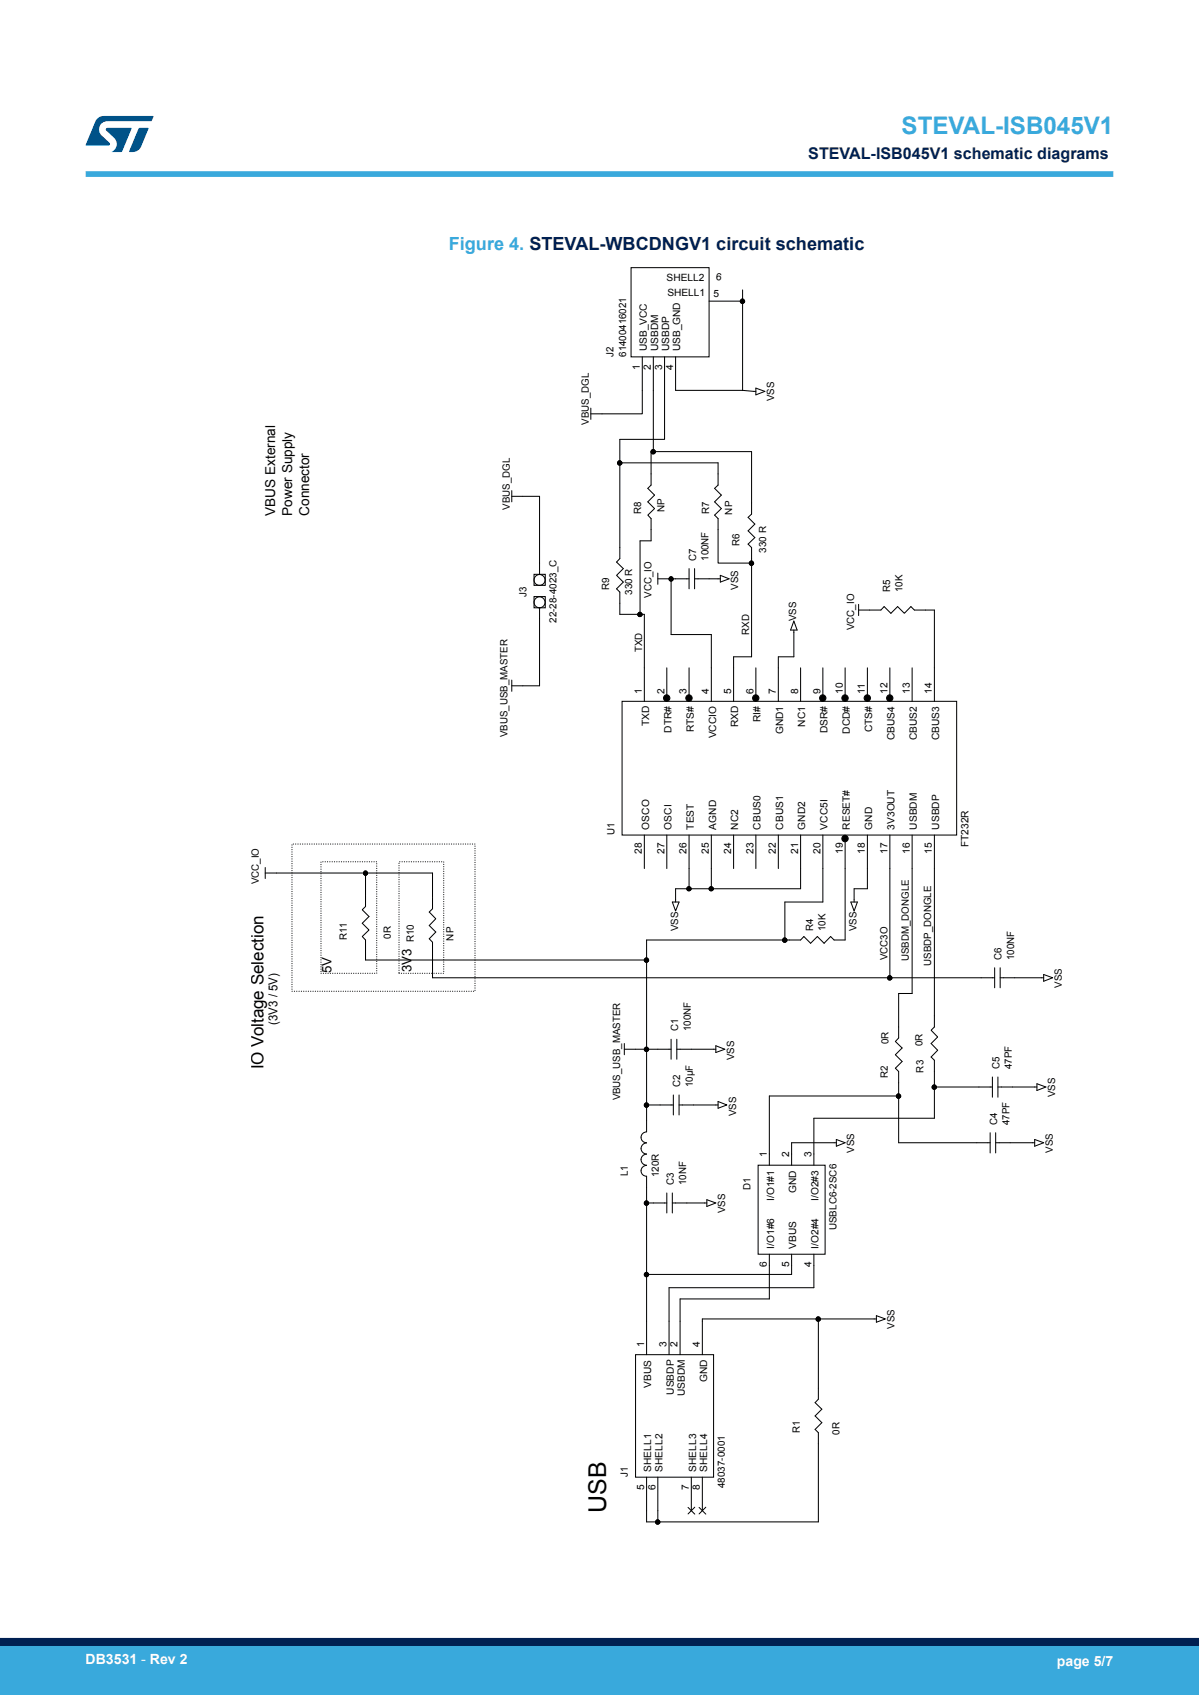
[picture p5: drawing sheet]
<svg xmlns="http://www.w3.org/2000/svg" width="210mm" height="297mm" viewBox="0 0 210 297" stroke-linecap="round" stroke-linejoin="round" font-family="sans-serif">
<path d="M51.1 147.9h32.1v25.8h-32.1zM56.2 151h9.8v19.5h-9.8zM69.9 151h7.8v19.5h-7.8z" fill="none" stroke="#000" stroke-width=".18" stroke-dasharray="0 .4"/>
<g fill="none" stroke="#000" stroke-width=".18">
<path d="M110.5 46.9h13.7v15.6h-13.7zM124.2 52.8h5.9M130.1 50.8v17.6M103.5 71.5v2M112.5 62.5v10h-9M114.4 62.5v16.6h17.2v11l-.6 .6 1.2 1.1-1.2 1.2 1.2 1.2-1.2 1.1 .6 .6v19.2h-3.1v7.8M114.4 79.1h-.4v5.9l-.5 .6 1.1 1.2-1.1 1.1 1.1 1.2-1.1 1.2 .5 .6v3.9h-1.9v12.8M116.4 62.5v14.5h-7.8v20.9l-.6 .6 1.2 1.1-1.2 1.2 1.2 1.2-1.2 1.2 .6 .5v3.9h4.3v15.3M118.3 62.5v5.9h11.8M130.1 68.4l2.3 .2M132.4 68l1.6 .6-1.6 .6zM89.6 86v1.9"/>
<path d="M89.6 87h4.9v13.6M108.6 81.1h17.2v3.9l-.6 .6 1.1 1.2-1.1 1.1 1.1 1.2-1.1 1.2 .6 .6v7.8h5.8M120.7 99.6v3.6M121.7 99.6v3.6M89.6 119.2v1.9M93.5 100.6h2v2h-2zM93.5 104.5h2v2h-2zM94.5 106.5v13.7h-4.9M115.2 101.4h5.5M115.2 100.4v2M116.8 117v4.7M117.5 101.4v9.8h7.1v11.7"/>
<path d="M120.7 117v4.7M121.7 101.4h4.5M126.2 100.8l1.5 .6-1.5 .6zM132.4 117v4.7M139 110.4v4.7h-2.7v7.8M139 108.8l.6 1.6h-1.1zM140.2 117v5.9M144.1 117v4.7M148 117v4.7M150.4 106.9h3.9l.6-.6 1.1 1.2 1.2-1.2 1.2 1.2 1.1-1.2 .6 .6h3.6v16M150.4 105.9v2M151.9 117v4.7"/>
<path d="M155.9 117v4.7M159.8 117v5.9M109 122.9h58.6v23.4h-58.6zM46.5 153h29.3v6.2l-.6 .6 1.1 1.2-1.1 1.2 1.1 1.1-1.1 1.2 .6 .6v6.2h98.4M46.5 152v1.9M64 153v5.8l-.6 .6 1.2 1.2-1.2 1.2 1.2 1.2-1.2 1.1 .6 .6v3.5h49.2M112.9 146.3v5.9M116.8 146.3v5.9M117.8 158.1h1.1l-.6 1.5zM120.7 146.3v9.4M124.6 146.3v9.4M128.5 146.3v5.9"/>
<path d="M132.4 146.3v5.9M136.3 146.3v5.9M140.2 146.3v9.4h-21.9v2.4M144.1 146.3v11.8h-6.6v6.6M148 147.5v17.2h-1.9l-.6-.6-1.2 1.2-1.1-1.2-1.2 1.2-1.2-1.2-.6 .6h-27v33.6M149 158.1h1.2l-.6 1.5zM151.9 146.3v9.4h-2.3v2.4M155.9 146.3v25M159.8 146.3v27.8h-2.4v7.8l-.6 .6 1.2 1.1-1.2 1.2 1.2 1.2-1.2 1.2 .6 .5v12.5h16M163.7 146.3v33.6l-.6 .6 1.1 1.2-1.1 1.1 1.1 1.2-1.1 1.2 .6 .6v10.1h-21.2v8.3M174.2 169.6v3.5M175.2 169.6v3.5"/>
<path d="M175.2 171.3h7.6M182.8 170.8l1.6 .5-1.6 .6zM109.3 182.8v2M113.2 198.3a.95 .95 0 0 0-.9 1 .95 .95 0 0 0 .9 .9M113.2 193.6h4.7M117.5 183.8h-8.2M117.5 182.1v3.5M117.9 191.9v3.5M118.5 183.8h6.9M118.5 182.1v3.5M118.9 193.6h6.9M118.9 191.9v3.5"/>
<path d="M125.4 183.2l1.5 .6-1.5 .6zM125.8 193l1.5 .6-1.5 .6zM146.5 199.7l1.5 .5-1.5 .6zM157.4 192h-22.7v12.2M163.7 190.5h10.1M173.4 198.5v3.5M173.8 188.7v3.6M174.4 198.5v3.5M174.8 188.7v3.6M174.8 190.5h6.8M181.2 199.7l1.6 .5-1.6 .6zM181.6 189.9l1.6 .6-1.6 .6z"/>
<path d="M113.2 210.8h3.6M113.2 204.2a.95 .95 0 0 0-.9 1 .95 .95 0 0 0 .9 .9v31.3M113.2 202.2a.97 .97 0 0 0-.9 1 .97 .97 0 0 0 .9 1M113.2 200.3a.97 .97 0 0 0-.9 .9 .97 .97 0 0 0 .9 1M116.8 209v3.5M117.8 210.8h6M117.8 209v3.5M123.8 210.2l1.6 .6-1.6 .6zM132.8 204.2h11.7v15.6h-11.7zM134.7 219.8v7.8h-15.6v9.8M138.6 219.8v3.5h-25.4M142.5 219.8v5.8h-25.3v11.8"/>
<path d="M146.5 200.2h-7.9v4M174.4 200.2h6.8M111.3 237.4h13.7v21.4h-13.7zM143.3 231.1v14.1l-.5 .6 1.1 1.1-1.1 1.2 1.1 1.2-1.1 1.2 .5 .5v15.7h-28.1v-7.9M153.5 230.5l1.6 .6-1.6 .6zM153.5 231.1h-30.5v6.3M113.2 258.8v7.9h2M121.1 258.8v5.9M123 258.8v5.9M120.5 264.1l1.2 1.2M121.7 264.1l-1.2 1.2M122.4 264.1l1.2 1.2"/>
<path d="M123.6 264.1l-1.2 1.2"/>
<circle cx="130" cy="52.8" r=".38"/>
<circle cx="114.4" cy="79.2" r=".38"/>
<circle cx="108.5" cy="81.1" r=".38"/>
<circle cx="131.6" cy="98.7" r=".38"/>
<circle cx="94.5" cy="101.6" r=".96"/>
<circle cx="94.5" cy="105.5" r=".96"/>
<circle cx="112.1" cy="107.7" r=".38"/>
<circle cx="117.5" cy="101.4" r=".37"/>
<circle cx="116.8" cy="122.3" r=".56"/>
<circle cx="120.7" cy="122.3" r=".56"/>
<circle cx="132.4" cy="122.3" r=".56"/>
<circle cx="144.1" cy="122.3" r=".56"/>
<circle cx="148" cy="122.3" r=".56"/>
<circle cx="151.9" cy="122.3" r=".56"/>
<circle cx="155.8" cy="122.3" r=".56"/>
<circle cx="64" cy="153" r=".37"/>
<circle cx="120.7" cy="155.7" r=".37"/>
<circle cx="124.6" cy="155.7" r=".37"/>
<circle cx="148" cy="146.9" r=".56"/>
<circle cx="113.2" cy="168.2" r=".38"/>
<circle cx="137.4" cy="164.7" r=".38"/>
<circle cx="155.8" cy="171.4" r=".38"/>
<circle cx="113.2" cy="183.9" r=".38"/>
<circle cx="113.2" cy="193.6" r=".38"/>
<circle cx="157.4" cy="192.1" r=".38"/>
<circle cx="163.6" cy="190.5" r=".38"/>
<circle cx="113.2" cy="210.8" r=".38"/>
<circle cx="113.2" cy="223.3" r=".38"/>
<circle cx="143.3" cy="231.1" r=".38"/>
<circle cx="115.2" cy="266.7" r=".38"/>
</g>
<g fill="#000">
<circle cx="130" cy="52.8" r=".38"/>
<circle cx="114.4" cy="79.2" r=".38"/>
<circle cx="108.5" cy="81.1" r=".38"/>
<circle cx="131.6" cy="98.7" r=".38"/>
<circle cx="112.1" cy="107.7" r=".38"/>
<circle cx="117.5" cy="101.4" r=".37"/>
<circle cx="116.8" cy="122.3" r=".56"/>
<circle cx="120.7" cy="122.3" r=".56"/>
<circle cx="132.4" cy="122.3" r=".56"/>
<circle cx="144.1" cy="122.3" r=".56"/>
<circle cx="148" cy="122.3" r=".56"/>
<circle cx="151.9" cy="122.3" r=".56"/>
<circle cx="155.8" cy="122.3" r=".56"/>
<circle cx="64" cy="153" r=".37"/>
<circle cx="120.7" cy="155.7" r=".37"/>
<circle cx="124.6" cy="155.7" r=".37"/>
<circle cx="148" cy="146.9" r=".56"/>
<circle cx="113.2" cy="168.2" r=".38"/>
<circle cx="137.4" cy="164.7" r=".38"/>
<circle cx="155.8" cy="171.4" r=".38"/>
<circle cx="113.2" cy="183.9" r=".38"/>
<circle cx="113.2" cy="193.6" r=".38"/>
<circle cx="157.4" cy="192.1" r=".38"/>
<circle cx="163.6" cy="190.5" r=".38"/>
<circle cx="113.2" cy="210.8" r=".38"/>
<circle cx="113.2" cy="223.3" r=".38"/>
<circle cx="143.3" cy="231.1" r=".38"/>
<circle cx="115.2" cy="266.7" r=".38"/>
</g>
<path d="M15 30.5h180" fill="none" stroke="#39a9dc" stroke-width="1"/>
<g fill="#005288">
<path d="M17.1 20.7l1.1-.4h8.6l.1 .1-.4 .8h-7.6a1.45 1.45 0 0 0-1.4 .9 1.45 1.45 0 0 0 .2 1.6l1.5 1.3 .1 .2-.1 .2-4.2 .1 1.7-4.2z"/>
<path d="M24.3 22.4l1.7 .1-1.3 3.2a1.6 1.6 0 0 1-1.5 .9h-.5l-.1-.1z"/>
<path d="M18.6 22.5l4.4-.1 .1 .1-1.8 4.1h-1.7a1.54 1.54 0 0 0 .4-2.4l-1.4-1.3-.1-.2z"/>
</g>
<g fill="#39a9dc">
<path d="M0 288.4h210v8.6h-210z" fill-rule="evenodd"/>
<path d="M-.1 288.4h210.2v4.4h-210.2z" fill-rule="evenodd"/>
</g>
<path d="M0 287.7h210" fill="none" stroke="#002052" stroke-width="1.4"/>
<text font-size="4.3" x="106.2" y="265.1" transform="rotate(-90 106.2 265.1)">USB</text>
<text font-size="4.2" fill="#39a9dc" x="157.9" y="23.5">STEVAL-ISB045V1</text>
<text font-size="3.2" fill="#39a9dc" x="78.6" y="43.8">Figure 4. STEVAL-WBCDNGV1 circuit schematic</text>
<text font-size="3" x="46.2" y="187.4" transform="rotate(-90 46.2 187.4)">IO Voltage Selection</text>
<text font-size="2.8" fill="#002052" x="141.6" y="27.9">STEVAL-ISB045V1 schematic diagrams</text>
<g font-size="2.5" fill="#fff">
<text x="15" y="291.6">DB3531 - Rev 2</text>
<text x="185.1" y="291.9">page 5/7</text>
</g>
<g font-size="2.4">
<text x="48.2" y="90.4" transform="rotate(-90 48.2 90.4)">VBUS External</text>
<text x="51.2" y="90.4" transform="rotate(-90 51.2 90.4)">Power Supply</text>
<text x="54.2" y="90.4" transform="rotate(-90 54.2 90.4)">Connector</text>
</g>
<g font-size="2.3">
<text x="58.1" y="170.5" transform="rotate(-90 58.1 170.5)">5V</text>
<text x="72.1" y="170.4" transform="rotate(-90 72.1 170.4)">3V3</text>
</g>
<text font-size="2.2" x="48.6" y="179.6" transform="rotate(-90 48.6 179.6)">(3V3 / 5V)</text>
<g font-size="1.8">
<text x="116.7" y="49.2">SHELL2</text>
<text x="116.9" y="51.8">SHELL1</text>
<text x="124.9" y="52">5</text>
<text x="125.4" y="49" transform="rotate(5 125.4 49)">6</text>
<text x="107.5" y="62.5" transform="rotate(-90 107.5 62.5)">J2</text>
<text x="109.6" y="62.5" transform="rotate(-90 109.6 62.5)">61400416021</text>
<text x="112.1" y="64.9" transform="rotate(-90 112.1 64.9)">1</text>
<text x="113.3" y="61.6" transform="rotate(-90 113.3 61.6)">USB_VCC</text>
<text x="114" y="64.9" transform="rotate(-90 114 64.9)">2</text>
<text x="115.3" y="61.6" transform="rotate(-90 115.3 61.6)">USBDM</text>
<text x="116" y="64.9" transform="rotate(-90 116 64.9)">3</text>
<text x="117.2" y="61.6" transform="rotate(-90 117.2 61.6)">USBDP</text>
<text x="117.9" y="64.9" transform="rotate(-90 117.9 64.9)">4</text>
<text x="119.1" y="61.6" transform="rotate(-90 119.1 61.6)">USB_GND</text>
<text x="135.6" y="70.3" transform="rotate(-90 135.6 70.3)">VSS</text>
<text x="103.2" y="74.4" transform="rotate(-90 103.2 74.4)">VBUS_DGL</text>
<text x="89.3" y="89.3" transform="rotate(-90 89.3 89.3)">VBUS_DGL</text>
<text x="112.3" y="90.1" transform="rotate(-90 112.3 90.1)">R8</text>
<text x="124.2" y="90.1" transform="rotate(-90 124.2 90.1)">R7</text>
<text x="129.5" y="95.7" transform="rotate(-90 129.5 95.7)">R6</text>
<text x="121.9" y="98.3" transform="rotate(-90 121.9 98.3)">C7</text>
<text x="124.1" y="98.3" transform="rotate(-90 124.1 98.3)">100NF</text>
<text x="92.2" y="104.5" transform="rotate(-90 92.2 104.5)">J3</text>
<text x="106.7" y="103.4" transform="rotate(-90 106.7 103.4)">R9</text>
<text x="114.1" y="104.7" transform="rotate(-90 114.1 104.7)">VCC_IO</text>
<text x="129.3" y="103.4" transform="rotate(-90 129.3 103.4)">VSS</text>
<text x="155.9" y="103.7" transform="rotate(-90 155.9 103.7)">R5</text>
<text x="158.1" y="103.7" transform="rotate(-90 158.1 103.7)">10K</text>
<text x="131.2" y="111.2" transform="rotate(-90 131.2 111.2)">RXD</text>
<text x="139.5" y="108.8" transform="rotate(-90 139.5 108.8)">VSS</text>
<text x="149.6" y="110.4" transform="rotate(-90 149.6 110.4)">VCC_IO</text>
<text x="112.5" y="114.3" transform="rotate(-90 112.5 114.3)">TXD</text>
<text x="112.4" y="121.5" transform="rotate(-90 112.4 121.5)">1</text>
<text x="116.4" y="121.5" transform="rotate(-90 116.4 121.5)">2</text>
<text x="120.3" y="121.5" transform="rotate(-90 120.3 121.5)">3</text>
<text x="124.2" y="121.5" transform="rotate(-90 124.2 121.5)">4</text>
<text x="128.1" y="121.5" transform="rotate(-90 128.1 121.5)">5</text>
<text x="132" y="121.5" transform="rotate(-90 132 121.5)">6</text>
<text x="135.9" y="121.5" transform="rotate(-90 135.9 121.5)">7</text>
<text x="139.8" y="121.5" transform="rotate(-90 139.8 121.5)">8</text>
<text x="143.7" y="121.5" transform="rotate(-90 143.7 121.5)">9</text>
<text x="147.6" y="121.5" transform="rotate(-90 147.6 121.5)">10</text>
<text x="151.5" y="121.5" transform="rotate(-90 151.5 121.5)">11</text>
<text x="155.4" y="121.5" transform="rotate(-90 155.4 121.5)">12</text>
<text x="159.3" y="121.5" transform="rotate(-90 159.3 121.5)">13</text>
<text x="163.2" y="121.5" transform="rotate(-90 163.2 121.5)">14</text>
<text x="88.9" y="129.1" transform="rotate(-90 88.9 129.1)">VBUS_USB_MASTER</text>
<text x="113.7" y="127.3" transform="rotate(-90 113.7 127.3)">TXD</text>
<text x="117.6" y="128.4" transform="rotate(-90 117.6 128.4)">DTR#</text>
<text x="121.5" y="128.3" transform="rotate(-90 121.5 128.3)">RTS#</text>
<text x="125.4" y="129.4" transform="rotate(-90 125.4 129.4)">VCCIO</text>
<text x="129.3" y="127.5" transform="rotate(-90 129.3 127.5)">RXD</text>
<text x="133.2" y="126.6" transform="rotate(-90 133.2 126.6)">RI#</text>
<text x="137.1" y="128.7" transform="rotate(-90 137.1 128.7)">GND1</text>
<text x="141" y="127.3" transform="rotate(-90 141 127.3)">NC1</text>
<text x="144.9" y="128.5" transform="rotate(-90 144.9 128.5)">DSR#</text>
<text x="148.8" y="128.6" transform="rotate(-90 148.8 128.6)">DCD#</text>
<text x="152.7" y="128.3" transform="rotate(-90 152.7 128.3)">CTS#</text>
<text x="156.7" y="129.7" transform="rotate(-90 156.7 129.7)">CBUS4</text>
<text x="160.6" y="129.7" transform="rotate(-90 160.6 129.7)">CBUS2</text>
<text x="164.5" y="129.7" transform="rotate(-90 164.5 129.7)">CBUS3</text>
<text x="107.6" y="146.3" transform="rotate(-90 107.6 146.3)">U1</text>
<text x="112.4" y="149.6" transform="rotate(-90 112.4 149.6)">28</text>
<text x="113.7" y="145.4" transform="rotate(-90 113.7 145.4)">OSCO</text>
<text x="116.4" y="149.6" transform="rotate(-90 116.4 149.6)">27</text>
<text x="117.6" y="145.4" transform="rotate(-90 117.6 145.4)">OSCI</text>
<text x="120.3" y="149.6" transform="rotate(-90 120.3 149.6)">26</text>
<text x="121.5" y="145.4" transform="rotate(-90 121.5 145.4)">TEST</text>
<text x="124.2" y="149.6" transform="rotate(-90 124.2 149.6)">25</text>
<text x="125.4" y="145.4" transform="rotate(-90 125.4 145.4)">AGND</text>
<text x="128.1" y="149.6" transform="rotate(-90 128.1 149.6)">24</text>
<text x="129.3" y="145.4" transform="rotate(-90 129.3 145.4)">NC2</text>
<text x="132" y="149.6" transform="rotate(-90 132 149.6)">23</text>
<text x="133.2" y="145.4" transform="rotate(-90 133.2 145.4)">CBUS0</text>
<text x="135.9" y="149.6" transform="rotate(-90 135.9 149.6)">22</text>
<text x="137.1" y="145.4" transform="rotate(-90 137.1 145.4)">CBUS1</text>
<text x="139.8" y="149.6" transform="rotate(-90 139.8 149.6)">21</text>
<text x="141" y="145.4" transform="rotate(-90 141 145.4)">GND2</text>
<text x="143.7" y="149.6" transform="rotate(-90 143.7 149.6)">20</text>
<text x="144.9" y="145.4" transform="rotate(-90 144.9 145.4)">VCC5I</text>
<text x="147.6" y="149.6" transform="rotate(-90 147.6 149.6)">19</text>
<text x="148.8" y="145.4" transform="rotate(-90 148.8 145.4)">RESET#</text>
<text x="151.5" y="149.6" transform="rotate(-90 151.5 149.6)">18</text>
<text x="152.7" y="145.4" transform="rotate(-90 152.7 145.4)">GND</text>
<text x="155.4" y="149.6" transform="rotate(-90 155.4 149.6)">17</text>
<text x="156.7" y="145.4" transform="rotate(-90 156.7 145.4)">3V3OUT</text>
<text x="159.3" y="149.6" transform="rotate(-90 159.3 149.6)">16</text>
<text x="160.6" y="145.4" transform="rotate(-90 160.6 145.4)">USBDM</text>
<text x="163.2" y="149.6" transform="rotate(-90 163.2 149.6)">15</text>
<text x="164.5" y="145.4" transform="rotate(-90 164.5 145.4)">USBDP</text>
<text x="169.6" y="148.5" transform="rotate(-90 169.6 148.5)">FT232R</text>
<text x="45.3" y="154.9" transform="rotate(-90 45.3 154.9)">VCC_IO</text>
<text x="60.8" y="164.7" transform="rotate(-90 60.8 164.7)">R11</text>
<text x="72.5" y="165.1" transform="rotate(-90 72.5 165.1)">R10</text>
<text x="118.8" y="163.1" transform="rotate(-90 118.8 163.1)">VSS</text>
<text x="142.4" y="163.1" transform="rotate(-90 142.4 163.1)">R4</text>
<text x="144.6" y="163.1" transform="rotate(-90 144.6 163.1)">10K</text>
<text x="150" y="163.1" transform="rotate(-90 150 163.1)">VSS</text>
<text x="155.5" y="168.2" transform="rotate(-90 155.5 168.2)">VCC3O</text>
<text x="159.2" y="168.4" transform="rotate(-90 159.2 168.4)">USBDM_DONGLE</text>
<text x="163.1" y="169.2" transform="rotate(-90 163.1 169.2)">USBDP_DONGLE</text>
<text x="175.4" y="168.2" transform="rotate(-90 175.4 168.2)">C6</text>
<text x="177.6" y="168.2" transform="rotate(-90 177.6 168.2)">100NF</text>
<text x="186" y="173.1" transform="rotate(-90 186 173.1)">VSS</text>
<text x="118.8" y="180.7" transform="rotate(-90 118.8 180.7)">C1</text>
<text x="121" y="180.7" transform="rotate(-90 121 180.7)">100NF</text>
<text x="128.6" y="185.8" transform="rotate(-90 128.6 185.8)">VSS</text>
<text x="119.1" y="190.5" transform="rotate(-90 119.1 190.5)">C2</text>
<text x="121.3" y="190.5" transform="rotate(-90 121.3 190.5)">10µF</text>
<text x="155.5" y="188.9" transform="rotate(-90 155.5 188.9)">R2</text>
<text x="161.8" y="187.9" transform="rotate(-90 161.8 187.9)">R3</text>
<text x="175" y="187.4" transform="rotate(-90 175 187.4)">C5</text>
<text x="177.2" y="187.4" transform="rotate(-90 177.2 187.4)">47PF</text>
<text x="108.6" y="192.8" transform="rotate(-90 108.6 192.8)">VBUS_USB_MASTER</text>
<text x="128.9" y="195.5" transform="rotate(-90 128.9 195.5)">VSS</text>
<text x="174.6" y="197.1" transform="rotate(-90 174.6 197.1)">C4</text>
<text x="176.8" y="197.1" transform="rotate(-90 176.8 197.1)">47PF</text>
<text x="184.8" y="192.3" transform="rotate(-90 184.8 192.3)">VSS</text>
<text x="134.3" y="202.8" transform="rotate(-90 134.3 202.8)">1</text>
<text x="138.2" y="202.8" transform="rotate(-90 138.2 202.8)">2</text>
<text x="142.1" y="202.8" transform="rotate(-90 142.1 202.8)">3</text>
<text x="149.6" y="202" transform="rotate(-90 149.6 202)">VSS</text>
<text x="184.4" y="202" transform="rotate(-90 184.4 202)">VSS</text>
<text x="110" y="206.1" transform="rotate(-90 110 206.1)">L1</text>
<text x="118" y="207.7" transform="rotate(-90 118 207.7)">C3</text>
<text x="120.2" y="207.7" transform="rotate(-90 120.2 207.7)">10NF</text>
<text x="131.5" y="208.5" transform="rotate(-90 131.5 208.5)">D1</text>
<text x="139.5" y="209" transform="rotate(-90 139.5 209)">GND</text>
<text x="127" y="212.5" transform="rotate(-90 127 212.5)">VSS</text>
<text x="135.6" y="210.4" transform="rotate(-90 135.6 210.4)">I/O1#1</text>
<text x="143.4" y="210.4" transform="rotate(-90 143.4 210.4)">I/O2#3</text>
<text x="135.6" y="218.8" transform="rotate(-90 135.6 218.8)">I/O1#6</text>
<text x="139.5" y="218.8" transform="rotate(-90 139.5 218.8)">VBUS</text>
<text x="143.4" y="218.8" transform="rotate(-90 143.4 218.8)">I/O2#4</text>
<text x="134.3" y="222.1" transform="rotate(-90 134.3 222.1)">6</text>
<text x="138.2" y="222.1" transform="rotate(-90 138.2 222.1)">5</text>
<text x="142.1" y="222.1" transform="rotate(-90 142.1 222.1)">4</text>
<text x="156.7" y="232.9" transform="rotate(-90 156.7 232.9)">VSS</text>
<text x="112.8" y="236" transform="rotate(-90 112.8 236)">1</text>
<text x="116.8" y="236" transform="rotate(-90 116.8 236)">3</text>
<text x="118.7" y="236" transform="rotate(-90 118.7 236)">2</text>
<text x="122.6" y="236" transform="rotate(-90 122.6 236)">4</text>
<text x="114.1" y="243.1" transform="rotate(-90 114.1 243.1)">VBUS</text>
<text x="118" y="244.4" transform="rotate(-90 118 244.4)">USBDP</text>
<text x="119.9" y="244.7" transform="rotate(-90 119.9 244.7)">USBDM</text>
<text x="123.8" y="242.2" transform="rotate(-90 123.8 242.2)">GND</text>
<text x="140.1" y="251" transform="rotate(-90 140.1 251)">R1</text>
<text x="114.1" y="257.9" transform="rotate(-90 114.1 257.9)">SHELL1</text>
<text x="116" y="257.9" transform="rotate(-90 116 257.9)">SHELL2</text>
<text x="121.9" y="257.9" transform="rotate(-90 121.9 257.9)">SHELL3</text>
<text x="123.8" y="257.9" transform="rotate(-90 123.8 257.9)">SHELL4</text>
<text x="110" y="258.8" transform="rotate(-90 110 258.8)">J1</text>
<text x="112.8" y="261.2" transform="rotate(-90 112.8 261.2)">5</text>
<text x="114.8" y="261.2" transform="rotate(-90 114.8 261.2)">6</text>
<text x="120.7" y="261.2" transform="rotate(-90 120.7 261.2)">7</text>
<text x="122.6" y="261.2" transform="rotate(-90 122.6 261.2)">8</text>
</g>
<g font-size="1.7">
<text x="116.4" y="89.8" transform="rotate(-90 116.4 89.8)">NP</text>
<text x="128.2" y="90.2" transform="rotate(-90 128.2 90.2)">NP</text>
<text x="134.2" y="96.8" transform="rotate(-90 134.2 96.8)">330 R</text>
<text x="110.7" y="104.2" transform="rotate(-90 110.7 104.2)">330 R</text>
<text x="97.5" y="109.1" transform="rotate(-90 97.5 109.1)">22-28-4023_C</text>
<text x="68.4" y="164.5" transform="rotate(-90 68.4 164.5)">0R</text>
<text x="79.4" y="164.8" transform="rotate(-90 79.4 164.8)">NP</text>
<text x="155.6" y="182.9" transform="rotate(-90 155.6 182.9)">0R</text>
<text x="161.6" y="183.3" transform="rotate(-90 161.6 183.3)">0R</text>
<text x="115.4" y="206.3" transform="rotate(-90 115.4 206.3)">120R</text>
<text x="146.5" y="215.6" transform="rotate(-90 146.5 215.6)">USBLC6-2SC6</text>
<text x="147" y="251.4" transform="rotate(-90 147 251.4)">0R</text>
<text x="127" y="260.7" transform="rotate(-90 127 260.7)">48037-0001</text>
</g>
</svg>
